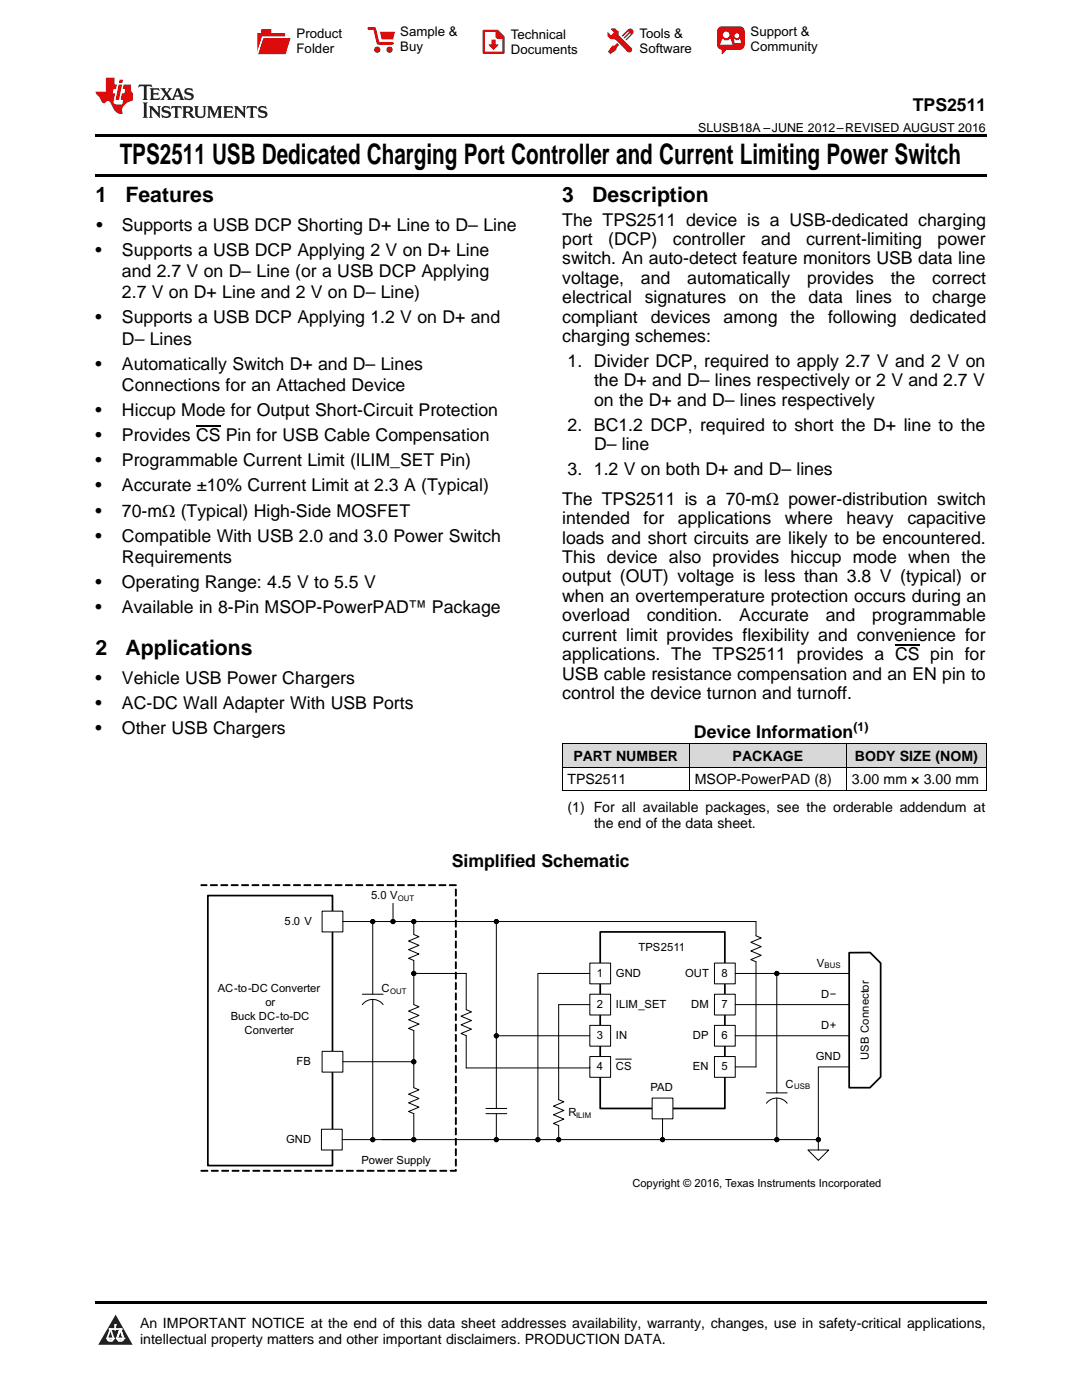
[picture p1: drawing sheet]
<svg xmlns="http://www.w3.org/2000/svg" width="216mm" height="279mm" viewBox="0 0 216 279" stroke-linecap="round" stroke-linejoin="round" font-family="sans-serif">
<g fill="#d8d8d8">
<path d="M112.2 148.5h25.4v4.7h-25.4z"/>
<path d="M137.6 148.5h31.3v4.7h-31.3z"/>
<path d="M168.9 148.5h27.9v4.7h-27.9z"/>
</g>
<path d="M23.1 262.4l3.4 6h-6.9z" fill="#231f20"/>
<path d="M21.4 267.1h1.2l-.3 .5h-.3a.55 .55 0 0 1-.6-.5z" fill-rule="evenodd" fill="#fff"/>
<path d="M21.4 267.1h1.2l-.3 .5h-.3a.55 .55 0 0 1-.6-.5z" fill="none" stroke="#231f20" stroke-width=".34"/>
<path d="M21.4 267.1l1.2 .1-.3 .4h-.5z" fill="none" stroke="#fff" stroke-width=".34"/>
<path d="M23 265.3h.1" fill="none" stroke="#fff" stroke-width=".34"/>
<path d="M23 264.4v.9z" fill="#fff"/>
<path d="M23 264.4v.9z" fill="none" stroke="#fff" stroke-width=".34"/>
<circle cx="23" cy="264.4" r=".17" fill="#fff"/>
<path d="M21.9 265.2h.1" fill="none" stroke="#fff" stroke-width=".34"/>
<path d="M21.9 265.2h2.3z" fill="#fff"/>
<path d="M21.9 265.2h2.3z" fill="none" stroke="#fff" stroke-width=".34"/>
<circle cx="24.2" cy="265.2" r=".17" fill="#fff"/>
<path d="M23.3 267.1h.1" fill="none" stroke="#fff" stroke-width=".34"/>
<path d="M24 265.2l-.7 1.9z" fill="#fff"/>
<path d="M24 265.2l-.7 1.9z" fill="none" stroke="#fff" stroke-width=".34"/>
<path d="M24 265.2l.7 1.9z" fill="#fff"/>
<path d="M24 265.2l.7 1.9z" fill="none" stroke="#fff" stroke-width=".34"/>
<path d="M24.6 267.1h.1" fill="none" stroke="#fff" stroke-width=".34"/>
<circle cx="21.4" cy="267.1" r=".17" fill="#fff"/>
<path d="M22.1 265.2l-.7 1.9z" fill="#fff"/>
<path d="M22.1 265.2l-.7 1.9z" fill="none" stroke="#fff" stroke-width=".34"/>
<path d="M22.1 265.2l.5 1.9z" fill="#fff"/>
<path d="M22.1 265.2l.5 1.9z" fill="none" stroke="#fff" stroke-width=".34"/>
<circle cx="22.6" cy="267.1" r=".17" fill="#fff"/>
<path d="M23.4 267.1h1.3a.65 .65 0 0 1-.7 .5 .65 .65 0 0 1-.6-.5z" fill-rule="evenodd" fill="#fff"/>
<path d="M23.4 267.1h1.3a.65 .65 0 0 1-.7 .5 .65 .65 0 0 1-.6-.5z" fill="none" stroke="#231f20" stroke-width=".34"/>
<path d="M23.4 267.1h1.3l-.4 .5h-.6z" fill="none" stroke="#fff" stroke-width=".34"/>
<path d="M23.3 267.1h.1" fill="none" stroke="#fff" stroke-width=".34"/>
<circle cx="24.7" cy="267.1" r=".17" fill="#fff"/>
<path d="M19 259.7h177.8v.5h-177.8z" fill="#000"/>
<path d="M119.8 186h24.8v35.2h-24.8z" fill="none" stroke="#000" stroke-width=".35"/>
<path d="M117.7 192.2h4.1v4.1h-4.1z" fill-rule="evenodd" fill="#fff"/>
<path d="M117.7 192.2h4.1v4.1h-4.1z" fill="none" stroke="#000" stroke-width=".2"/>
<path d="M117.7 198.4h4.1v4.2h-4.1z" fill-rule="evenodd" fill="#fff"/>
<path d="M117.7 198.4h4.1v4.2h-4.1z" fill="none" stroke="#000" stroke-width=".2"/>
<path d="M117.7 204.6h4.1v4.2h-4.1z" fill-rule="evenodd" fill="#fff"/>
<path d="M117.7 204.6h4.1v4.2h-4.1z" fill="none" stroke="#000" stroke-width=".2"/>
<path d="M117.7 210.9h4.1v4.1h-4.1z" fill-rule="evenodd" fill="#fff"/>
<path d="M117.7 210.9h4.1v4.1h-4.1z" fill="none" stroke="#000" stroke-width=".2"/>
<path d="M142.6 192.2h4.1v4.1h-4.1z" fill-rule="evenodd" fill="#fff"/>
<path d="M142.6 192.2h4.1v4.1h-4.1z" fill="none" stroke="#000" stroke-width=".2"/>
<path d="M142.6 198.4h4.1v4.2h-4.1z" fill-rule="evenodd" fill="#fff"/>
<path d="M142.6 198.4h4.1v4.2h-4.1z" fill="none" stroke="#000" stroke-width=".2"/>
<path d="M142.6 204.6h4.1v4.2h-4.1z" fill-rule="evenodd" fill="#fff"/>
<path d="M142.6 204.6h4.1v4.2h-4.1z" fill="none" stroke="#000" stroke-width=".2"/>
<path d="M142.6 210.9h4.1v4.1h-4.1z" fill-rule="evenodd" fill="#fff"/>
<path d="M142.6 210.9h4.1v4.1h-4.1z" fill="none" stroke="#000" stroke-width=".2"/>
<path d="M130.1 219.1h4.2v4.2h-4.2z" fill-rule="evenodd" fill="#fff"/>
<g fill="none" stroke="#000" stroke-width=".2">
<path d="M117.7 194.3h-10.4v33.1M146.7 194.3h8.3v23.8M99 206.7h18.7M117.7 200.5h-6.2v19l1 .4-2.1 .9 2.1 .8-2.1 .9 2.1 .8-2.1 .9 1.1 .4v2.8M130.1 219.1h4.2v4.2h-4.2zM146.7 212.9h4.2v-21l-1.1-.4 2.1-.9-2.1-.8 2.1-.9-2.1-.8 2.1-.9-1-.4v-2.9h-51.9v37.3M152.9 218.1h4.2M155 219.1v8.3h-56v-5.1M97 222.3h4.1M97 221.2h4.1M132.2 223.3v4.1M152.9 220.2a2.59 2.59 0 0 1 4.2 0"/>
<circle cx="99" cy="183.9" r=".41"/>
<circle cx="99" cy="206.7" r=".41"/>
<circle cx="99" cy="227.4" r=".41"/>
<circle cx="107.3" cy="227.4" r=".41"/>
<circle cx="111.5" cy="227.4" r=".41"/>
<circle cx="132.2" cy="227.4" r=".41"/>
</g>
<g fill="#000">
<circle cx="99" cy="183.9" r=".41"/>
<circle cx="99" cy="206.7" r=".41"/>
<circle cx="99" cy="227.4" r=".41"/>
<circle cx="107.3" cy="227.4" r=".41"/>
<circle cx="111.5" cy="227.4" r=".41"/>
<circle cx="132.2" cy="227.4" r=".41"/>
</g>
<path d="M169.4 190.1h4.2l2.1 2.1v22.7l-2.1 2.2h-4.2z" fill-rule="evenodd" fill="#fff"/>
<path d="M41.5 178.7h24.8v53.9h-24.8zM169.4 190.1h4.2l2.1 2.1v22.7l-2.1 2.2h-4.2z" fill="none" stroke="#000" stroke-width=".35"/>
<g fill="#000">
<circle cx="74.4" cy="183.9" r=".41"/>
<circle cx="82.6" cy="183.9" r=".42"/>
<circle cx="82.6" cy="194.3" r=".42"/>
<circle cx="155" cy="194.3" r=".41"/>
<circle cx="82.6" cy="211.9" r=".42"/>
<circle cx="74.4" cy="227.4" r=".41"/>
<circle cx="82.6" cy="227.4" r=".42"/>
<circle cx="155" cy="227.4" r=".41"/>
<circle cx="163.3" cy="227.4" r=".41"/>
</g>
<g fill="none" stroke="#000" stroke-width=".2">
<path d="M72.3 198.4h4.1M74.4 183.9v14.5M74.4 199.5v27.9M82.6 183.9v2.6l1 .4-2.1 .9 2.1 .9-2.1 .8 2.1 .9-2.1 .9 1.1 .4v8.8l1 .4-2.1 .9 2.1 .9-2.1 .8 2.1 .9-2.1 .8 1.1 .5v11.4l1 .4-2.1 .9 2.1 .8-2.1 .9 2.1 .9-2.1 .8 1.1 .5v5.1M155 194.3h14.4M72.3 200.5a2.59 2.59 0 0 1 4.1 0M146.7 200.5h22.7M146.7 206.7h22.7M169.4 212.9h-6.1v14.5M155 227.4h8.3M161.2 229.5h4.2l-2.1 2.1zM163.3 227.4v2.1"/>
<circle cx="74.4" cy="183.9" r=".41"/>
<circle cx="82.6" cy="183.9" r=".42"/>
<circle cx="82.6" cy="194.3" r=".42"/>
<circle cx="155" cy="194.3" r=".41"/>
<circle cx="82.6" cy="211.9" r=".42"/>
<circle cx="74.4" cy="227.4" r=".41"/>
<circle cx="82.6" cy="227.4" r=".42"/>
<circle cx="155" cy="227.4" r=".41"/>
<circle cx="163.3" cy="227.4" r=".41"/>
</g>
<path d="M64.1 225.4h4.2v4.1h-4.2z" fill-rule="evenodd" fill="#fff"/>
<path d="M64.1 225.4h4.2v4.1h-4.2z" fill="none" stroke="#000" stroke-width=".2"/>
<path d="M64.3 209.8h4.1v4.2h-4.1z" fill-rule="evenodd" fill="#fff"/>
<path d="M64.3 209.8h4.1v4.2h-4.1z" fill="none" stroke="#000" stroke-width=".2"/>
<path d="M64.3 181.8h4.1v4.2h-4.1z" fill-rule="evenodd" fill="#fff"/>
<g fill="none" stroke="#000" stroke-width=".2">
<path d="M112.2 157.8h84.6M112.2 153.1h84.6M112.2 148.5h84.6M112.2 148.5v9.3M137.5 148.5v9.3M168.9 148.5v9.3M196.8 148.5v9.3M40.1 176.6l1.2 .1h-1.1zM42 176.6l1.4 .1h-1.3zM44.1 176.6l1.3 .1h-1.3zM46.2 176.6l1.3 .1h-1.3zM48.2 176.6l1.4 .1h-1.3z"/>
<path d="M50.3 176.6l1.4 .1h-1.3zM52.4 176.6l1.3 .1h-1.3zM54.5 176.6l1.3 .1h-1.3zM56.5 176.6l1.4 .1h-1.3zM58.6 176.6l1.4 .1h-1.3zM60.7 176.6l1.3 .1h-1.3zM62.7 176.6l1.4 .1h-1.3zM64.8 176.6l1.4 .1h-1.3zM66.9 176.6l1.3 .1h-1.3zM69 176.6l1.3 .1h-1.3zM71 176.6l1.4 .1h-1.3zM73.1 176.6l1.4 .1h-1.3z"/>
<path d="M75.2 176.6l1.3 .1h-1.3zM77.3 176.6l1.3 .1h-1.3zM79.3 176.6l1.4 .1h-1.3zM81.4 176.6l1.4 .1h-1.3zM83.5 176.6l1.3 .1h-1.3zM85.5 176.6l1.4 .1h-1.3zM87.6 176.6l1.4 .1h-1.3zM89.7 176.6l1.3 .1h-1.3zM90.9 179.5l.1 .1v1.3zM90.9 177.5h.1v1.3zM64.3 181.8h4.1v4.2h-4.1zM68.4 183.9h30.6"/>
<path d="M78.4 180.3v3.6M82.6 194.3h10.4v7.2l1.1 .4-2.1 .9 2.1 .9-2.1 .8 2.1 .9-2.1 .9 1 .4v6.4h24.7v-.2M90.9 198.2h.1v1.3zM90.9 196.1l.1 .1v1.3zM90.9 194l.1 .1v1.3zM90.9 192h.1v1.3zM90.9 189.9l.1 .1v1.3zM90.9 187.8l.1 .1v1.3zM90.9 185.8h.1v1.3zM90.9 183.7h.1v1.3zM90.9 181.6l.1 .1v1.3zM68.4 211.9h14.2"/>
<path d="M90.9 218.9l.1 .1v1.3zM90.9 216.8l.1 .1v1.3zM90.9 214.8h.1v1.3zM90.9 212.7l.1 .1v1.2zM90.9 210.6l.1 .1v1.3zM90.9 208.6h.1v1.3zM90.9 206.5h.1v1.3zM90.9 204.4l.1 .1v1.3zM90.9 202.3l.1 .1v1.3zM90.9 200.3h.1v1.3zM122.9 211.4h3.1M40.1 233.6l1.4 .1h-1.3z"/>
<path d="M42.2 233.6l1.3 .1h-1.3zM44.3 233.6l1.3 .1h-1.3zM46.3 233.6l1.4 .1h-1.3zM48.4 233.6l1.4 .1h-1.3zM50.5 233.6l1.3 .1h-1.3zM52.6 233.6l1.3 .1h-1.3zM54.6 233.6l1.4 .1h-1.3zM56.7 233.6l1.4 .1h-1.3zM58.8 233.6l1.3 .1h-1.3zM60.8 233.6l1.4 .1h-1.3zM62.9 233.6l1.4 .1h-1.3zM65 233.6l1.3 .1h-1.3z"/>
<path d="M67.1 233.6l1.3 .1h-1.3zM68.3 227.4h5.7M69.1 233.6l1.4 .1h-1.3zM71.2 233.6l1.4 .1h-1.3zM73.3 233.6l1.3 .1h-1.3zM74.4 227.4h24.6M75.4 233.6l1.3 .1h-1.3zM77.4 233.6l1.4 .1h-1.3zM79.5 233.6l1.4 .1h-1.3zM81.6 233.6l1.3 .1h-1.3zM83.6 233.6l1.4 .1h-1.3zM85.7 233.6l1.4 .1h-1.3z"/>
<path d="M87.8 233.6l1.3 .1h-1.3zM89.9 233.6h1.1l-.1 .1v-.3l.1 .1v.2h-1.1zM90.9 231.3l.1 .1v1.3zM90.9 229.3h.1v1.3zM90.9 227.2l.1 .1v1.3zM90.9 225.1l.1 .1v1.3zM90.9 223.1h.1v1.3zM90.9 221h.1v1.3z"/>
<circle cx="78.4" cy="183.9" r=".42"/>
</g>
<g fill="#000">
<path d="M40.1 233.6l1.4 .1h-1.3zM42.2 233.6l1.3 .1h-1.3zM44.3 233.6l1.3 .1h-1.3zM46.3 233.6l1.4 .1h-1.3zM48.4 233.6l1.4 .1h-1.3zM50.5 233.6l1.3 .1h-1.3zM52.6 233.6l1.3 .1h-1.3zM54.6 233.6l1.4 .1h-1.3zM56.7 233.6l1.4 .1h-1.3zM58.8 233.6l1.3 .1h-1.3zM60.8 233.6l1.4 .1h-1.3zM62.9 233.6l1.4 .1h-1.3zM65 233.6l1.3 .1h-1.3zM67.1 233.6l1.3 .1h-1.3zM69.1 233.6l1.4 .1h-1.3zM71.2 233.6l1.4 .1h-1.3zM73.3 233.6l1.3 .1h-1.3zM75.4 233.6l1.3 .1h-1.3zM77.4 233.6l1.4 .1h-1.3zM79.5 233.6l1.4 .1h-1.3zM81.6 233.6l1.3 .1h-1.3zM83.6 233.6l1.4 .1h-1.3zM85.7 233.6l1.4 .1h-1.3zM87.8 233.6l1.3 .1h-1.3zM89.9 233.6h1.1l-.1 .1v-.3l.1 .1v.2h-1.1zM90.9 231.3l.1 .1v1.3zM90.9 229.3h.1v1.3zM90.9 227.2l.1 .1v1.3zM90.9 225.1l.1 .1v1.3zM90.9 223.1h.1v1.3zM90.9 221h.1v1.3zM90.9 218.9l.1 .1v1.3zM90.9 216.8l.1 .1v1.3zM90.9 214.8h.1v1.3zM90.9 212.7l.1 .1v1.2zM90.9 210.6l.1 .1v1.3zM90.9 208.6h.1v1.3zM90.9 206.5h.1v1.3zM90.9 204.4l.1 .1v1.3zM90.9 202.3l.1 .1v1.3zM90.9 200.3h.1v1.3zM90.9 198.2h.1v1.3zM90.9 196.1l.1 .1v1.3zM90.9 194l.1 .1v1.3zM90.9 192h.1v1.3zM90.9 189.9l.1 .1v1.3zM90.9 187.8l.1 .1v1.3zM90.9 185.8h.1v1.3zM90.9 183.7h.1v1.3zM90.9 181.6l.1 .1v1.3zM90.9 179.5l.1 .1v1.3zM90.9 177.5h.1v1.3zM89.7 176.6l1.3 .1h-1.3zM87.6 176.6l1.4 .1h-1.3zM85.5 176.6l1.4 .1h-1.3zM83.5 176.6l1.3 .1h-1.3zM81.4 176.6l1.4 .1h-1.3zM79.3 176.6l1.4 .1h-1.3zM77.3 176.6l1.3 .1h-1.3zM75.2 176.6l1.3 .1h-1.3zM73.1 176.6l1.4 .1h-1.3zM71 176.6l1.4 .1h-1.3zM69 176.6l1.3 .1h-1.3zM66.9 176.6l1.3 .1h-1.3zM64.8 176.6l1.4 .1h-1.3zM62.7 176.6l1.4 .1h-1.3zM60.7 176.6l1.3 .1h-1.3zM58.6 176.6l1.4 .1h-1.3zM56.5 176.6l1.4 .1h-1.3zM54.5 176.6l1.3 .1h-1.3zM52.4 176.6l1.3 .1h-1.3zM50.3 176.6l1.4 .1h-1.3zM48.2 176.6l1.4 .1h-1.3zM46.2 176.6l1.3 .1h-1.3zM44.1 176.6l1.3 .1h-1.3zM42 176.6l1.4 .1h-1.3zM40.1 176.6l1.2 .1h-1.1z" fill-rule="evenodd"/>
<circle cx="78.4" cy="183.9" r=".42"/>
</g>
<path d="M19 34.8h177.8v.5h-177.8zM19 26.8h177.8v.6h-177.8zM112.2 157.8h.1zM168.8 157.8h.1zM196.7 157.8h.1z" fill="#000"/>
<path d="M27.7 16.9l-.1 .6 .6-.3h.5v.2v2.2l-.2 .4h1l-.2-.4v-2.2v-.2h.5l.6 .3-.2-.6zM29.9 17.6l.2 .4v1.6l-.2 .4h1.9l.1-.6a1.09 1.09 0 0 1-1.3 .1v-.6h.6l.4 .2v-.7l-.2 .2h-.8v-.6l.2-.1a1.01 1.01 0 0 1 1 .3l-.1-.6zM32 17.6l.9 1.2-1 1.2h.9l-.2-.3 .5-.7 .5 .7-.3 .3h1.7l-.2-.3 .1-.4h1l.1 .4-.2 .3h1l-.3-.4-.7-2h-.5l-1 2.2-.8-1.1 .9-1.1h-.9l.2 .2-.4 .7-.4-.7 .2-.2zM35.4 18l.4 1h-.8zM37 17.7a.66 .66 0 0 0-.2 .8 .66 .66 0 0 0 .6 .4l.7 .2 .1 .2a.8 .8 0 0 1-.7 .4 .8 .8 0 0 1-.7-.5l.1 .8 .2-.2a.94 .94 0 0 0 1.1 .1 .94 .94 0 0 0 .4-.9 1.48 1.48 0 0 0-1.3-.6v-.4a1.1 1.1 0 0 1 1.2 .2l-.2-.6-.2 .1-.5-.1zM28.5 20.4l.2 .4v2.3l-.2 .4h1l-.2-.4v-2.3l.2-.4zM29.7 21.2l.2 .4v1.5l-.2 .4h.8l-.3-.4 .1-1.3 1.6 1.8v-2l.2-.4h-.7l.2 .2v1.1l-1.2-1.3zM32.5 21.3a.66 .66 0 0 0-.2 .8 .66 .66 0 0 0 .6 .4l.6 .2 .2 .2a.8 .8 0 0 1-.8 .4 .8 .8 0 0 1-.7-.5l.2 .7 .2-.1a.94 .94 0 0 0 1 .1 .94 .94 0 0 0 .5-1 1.47 1.47 0 0 0-1.3-.6l-.1-.3a1.1 1.1 0 0 1 1.3 .2l-.2-.6-.2 .1-.5-.2zM34.3 21.2l-.2 .6a.64 .64 0 0 1 .8-.3v1.6l-.2 .4h1l-.3-.4 .1-1.6a.66 .66 0 0 1 .8 .3l-.2-.6zM36.3 21.2l.3 .4v1.5l-.3 .4h1l-.2-.2v-.7h.5l.1 .1a.8 .8 0 0 0 1.2 .7l-1-1a.62 .62 0 0 0 .6-.5 .62 .62 0 0 0-.6-.7zM37.1 21.5h.1a.48 .48 0 0 1 .6 0 .48 .48 0 0 1 .1 .6l-.2 .1-.6 .1zM38.7 21.2l.2 .2a2.29 2.29 0 0 0 .4 2 1.05 1.05 0 0 0 1.7-.7v-1.3l.2-.2h-.8l.2 .4v1.1a.61 .61 0 0 1-.6 .6 .61 .61 0 0 1-.6-.6v-1.1l.3-.4zM41.3 21.2l.3 .4v1.5l-.3 .4h.8l-.2-.4v-1.4l.8 1.9 .9-1.9v1.4l-.2 .4h.9l-.2-.4v-1.5l.2-.4h-.8l-.7 1.5-.6-1.5zM44.5 21.2l.2 .4v1.5l-.2 .4h1.9l.2-.6a1.1 1.1 0 0 1-1.4 .2v-.7h.6l.4 .2v-.6l-.2 .1-.8 .1v-.6l.2-.1a1.02 1.02 0 0 1 1.1 .2l-.2-.5zM46.7 21.2l.2 .4v1.5l-.2 .4h.8l-.3-.4 .1-1.3 1.6 1.8v-2l.2-.4h-.7l.2 .2v1.1l-1.2-1.3zM49.3 21.2l-.1 .6a.64 .64 0 0 1 .8-.3v1.6l-.3 .4h1l-.2-.4v-1.6a.66 .66 0 0 1 .8 .3l-.1-.6zM51.7 21.3a.66 .66 0 0 0-.2 .7 .66 .66 0 0 0 .7 .5l.6 .2 .1 .2a.8 .8 0 0 1-.7 .4 .8 .8 0 0 1-.7-.5l.1 .7 .2-.1a.94 .94 0 0 0 1.1 .1 .94 .94 0 0 0 .4-1 1.48 1.48 0 0 0-1.2-.6l-.1-.3a1.1 1.1 0 0 1 1.2 .2l-.2-.6-.1 .1-.6-.2z" fill="#231f20"/>
<path d="M21.1 15.5v2.8h-2v.4l.9 .9a.96 .96 0 0 0 1 1 .59 .59 0 0 1 .5-.4 .59 .59 0 0 1 .5 .3l.4 .8a1.61 1.61 0 0 0 2.1 1.3 1.63 1.63 0 0 1 1.1-2.2l.9-.3v-1.5a1.6 1.6 0 0 1-.4-1.7h-1.4l-.2 .9h.5l-.2 .8h-.5l-.2 1v.3h.5l-.2 .9h-.7a.74 .74 0 0 1-1-.6l.3-1.6h-.5l.2-.8h.5l.1-.9h-.4v-1.4zM23.7 16.9l-.7 3h.8l.6-3zM23.8 15.9l-.1 .7h.7l.2-.7z" fill="#ee1d23"/>
<g fill="#d60000">
<path d="M52.1 5.8h2v.8h2.8v4.2h-5.5v-4.2h.7z" fill-rule="evenodd"/>
<path d="M52.4 7.5h5.6l-1 3.3h-5.6z" fill-rule="evenodd"/>
</g>
<path d="M52.4 7.4h5.7l-.1 .1h-5.5l-1.1 3.3z" fill-rule="evenodd" fill="#fff"/>
<path d="M52.4 7.4h5.7l-.1 .1h-5.5l-1.1 3.3z" fill="none" stroke="#fff" stroke-width=".2"/>
<path d="M73.6 5.7h1.1l.7 2.9h2.9" fill="none" stroke="#d60000" stroke-width=".55"/>
<g fill="#d60000">
<path d="M75.8 6.3h3l-.4 1.6h-2.2z" fill-rule="evenodd"/>
<circle cx="75.3" cy="9.9" r=".62"/>
<circle cx="77.7" cy="9.9" r=".62"/>
</g>
<path d="M96.5 6.2h2.7l1.3 1.2v3.1h-4z" fill="none" stroke="#d60000" stroke-width=".44"/>
<g fill="#d60000">
<path d="M98.1 7.9h.8v1h.5l-.9 1.1-1-1v-.1h.6z" fill-rule="evenodd"/>
<path d="M98.9 6.2h.3l1.3 1.2v.4h-1.3l-.3-.4z" fill-rule="evenodd"/>
<path d="M121.9 5.7h.8l.7 .6 .1 .7 2.5 2.5-.8 .8-2.3-2.3-1.1-.2-.6-.6v-.8l.7 .6 .5-.4v-.2l-.5-.5z" fill-rule="evenodd"/>
<path d="M122.2 9.1h.4l.5-.5 .4 .4-.5 .5v.4l-1.2 .9-.5-.5z" fill-rule="evenodd"/>
<path d="M125.3 5.9a.67 .67 0 0 1 .9 0 .67 .67 0 0 1 0 .9z" fill-rule="evenodd"/>
<path d="M125.3 5.9l.9 .9-1.2 1.2h-.2v-.2l1-.9v-.2h-.2l-.9 1h-.2v-.2l.9-1 .1-.2h-.3l-.9 1h-.2v-.2z" fill-rule="evenodd"/>
<circle cx="125.6" cy="9.9" r=".54"/>
</g>
<path d="M123.3 6.3v.7" fill="none" stroke="#d60000" stroke-width=".2"/>
<g fill="#d60000">
<path d="M143.4 5.5l.6-.2h3.6a.95 .95 0 0 1 1 .9v2.8a.95 .95 0 0 1-1 .9h-3.6a.95 .95 0 0 1-.9-.9v-2.8z" fill-rule="evenodd"/>
<path d="M144 9.9h.9l-.7 .9h-.2z" fill-rule="evenodd"/>
</g>
<g fill="#fff">
<path d="M146.6 8.6h1.3z"/>
<path d="M144.1 7.8h.3l.1 .2h.8l.2-.2h.3l.4 1.1h-2.5z" fill-rule="evenodd"/>
<path d="M146.4 7.8h.3l.1 .2h.5l.2-.2h.2l.2 .8h-1.3z" fill-rule="evenodd"/>
<circle cx="144.9" cy="6.9" r=".65"/>
<circle cx="147" cy="7.1" r=".48"/>
</g>
<path d="M39.1 84.9h4.9M178.6 128.6h4.9" fill="none" stroke="#000" stroke-width=".25"/>
<text font-size="5.6" x="23.9" y="32.8">TPS2511 USB Dedicated Charging Port Controller and Current Limiting Power Switch</text>
<g font-size="4.2">
<text x="19" y="40.4">1</text>
<text x="25" y="40.4">Features</text>
<text x="112.2" y="40.4">3</text>
<text x="118.2" y="40.4">Description</text>
<text x="19" y="130.8">2</text>
<text x="25" y="130.8">Applications</text>
</g>
<g font-size="3.5">
<text x="182.1" y="22.2">TPS2511</text>
<text x="19.2" y="46.1">•</text>
<text x="24.3" y="46.1">Supports a USB DCP Shorting D+ Line to D– Line</text>
<text x="112.2" y="45">The TPS2511 device is a USB-dedicated charging</text>
<text x="19" y="51.1">•</text>
<text x="24.3" y="51.1">Supports a USB DCP Applying 2 V on D+ Line</text>
<text x="112.2" y="48.9">port</text>
<text x="112.2" y="52.8">switch. An auto-detect feature monitors USB data line</text>
<text x="121.4" y="48.9">(DCP)</text>
<text x="134.3" y="48.9">controller</text>
<text x="151.9" y="48.9">and</text>
<text x="160.9" y="48.9">current-limiting</text>
<text x="187.1" y="48.9">power</text>
<text x="24.3" y="55.3">and 2.7 V on D– Line (or a USB DCP Applying</text>
<text x="24.3" y="59.5">2.7 V on D+ Line and 2 V on D– Line)</text>
<text x="112.2" y="56.7">voltage,</text>
<text x="127.9" y="56.7">and</text>
<text x="137.1" y="56.7">automatically</text>
<text x="161" y="56.7">provides</text>
<text x="177.7" y="56.7">the</text>
<text x="186" y="56.7">correct</text>
<text x="19" y="64.6">•</text>
<text x="24.3" y="64.6">Supports a USB DCP Applying 1.2 V on D+ and</text>
<text x="112.2" y="60.5">electrical</text>
<text x="112.2" y="64.4">compliant</text>
<text x="128.6" y="60.5">signatures</text>
<text x="129.9" y="64.4">devices</text>
<text x="144.4" y="64.4">among</text>
<text x="147.4" y="60.5">on</text>
<text x="153.9" y="60.5">the</text>
<text x="157.7" y="64.4">the</text>
<text x="161.3" y="60.5">data</text>
<text x="165.2" y="64.4">following</text>
<text x="170.8" y="60.5">lines</text>
<text x="180.5" y="60.5">to</text>
<text x="181.5" y="64.4">dedicated</text>
<text x="186" y="60.5">charge</text>
<text x="24.3" y="68.8">D– Lines</text>
<text x="112.2" y="68.3">charging schemes:</text>
<text x="19" y="73.8">•</text>
<text x="24.3" y="73.8">Automatically Switch D+ and D– Lines</text>
<text x="113.2" y="73.2">1. Divider DCP, required to apply 2.7 V and 2 V on</text>
<text x="118.5" y="77.1">the D+ and D– lines respectively or 2 V and 2.7 V</text>
<text x="19" y="83">•</text>
<text x="24.3" y="78">Connections for an Attached Device</text>
<text x="24.3" y="83">Hiccup Mode for Output Short-Circuit Protection</text>
<text x="118.5" y="81">on the D+ and D– lines respectively</text>
<text x="19" y="88.1">•</text>
<text x="24.3" y="88.1">Provides CS Pin for USB Cable Compensation</text>
<text x="113.2" y="85.9">2. BC1.2 DCP, required to short the D+ line to the</text>
<text x="118.5" y="89.8">D– line</text>
<text x="19" y="93.1">•</text>
<text x="24.3" y="93.1">Programmable Current Limit (ILIM_SET Pin)</text>
<text x="113.2" y="94.8">3. 1.2 V on both D+ and D– lines</text>
<text x="19" y="98.1">•</text>
<text x="24.3" y="98.1">Accurate ±10% Current Limit at 2.3 A (Typical)</text>
<text x="112.2" y="100.7">The TPS2511 is a 70-mΩ power-distribution switch</text>
<text x="19" y="103.1">•</text>
<text x="24.3" y="103.1">70-mΩ (Typical) High-Side MOSFET</text>
<text x="112.2" y="104.6">intended</text>
<text x="128.4" y="104.6">for</text>
<text x="135.3" y="104.6">applications</text>
<text x="156.6" y="104.6">where</text>
<text x="168.9" y="104.6">heavy</text>
<text x="181" y="104.6">capacitive</text>
<text x="19" y="108.1">•</text>
<text x="24.3" y="108.1">Compatible With USB 2.0 and 3.0 Power Switch</text>
<text x="24.3" y="112.3">Requirements</text>
<text x="112.2" y="108.5">loads and short circuits are likely to be encountered.</text>
<text x="112.2" y="112.4">This device also provides hiccup mode when the</text>
<text x="19" y="117.3">•</text>
<text x="24.3" y="117.3">Operating Range: 4.5 V to 5.5 V</text>
<text x="112.2" y="116.2">output (OUT) voltage is less than 3.8 V (typical) or</text>
<text x="19" y="122.3">•</text>
<text x="24.3" y="122.3">Available in 8-Pin MSOP-PowerPAD™ Package</text>
<text x="112.2" y="120.1">when an overtemperature protection occurs during an</text>
<text x="112.2" y="124">overload</text>
<text x="129.1" y="124">condition.</text>
<text x="147.5" y="124">Accurate</text>
<text x="164.8" y="124">and</text>
<text x="174" y="124">programmable</text>
<text x="112.2" y="127.9">current limit provides flexibility and convenience for</text>
<text x="112.2" y="131.8">applications. The TPS2511 provides a CS pin for</text>
<text x="19" y="136.5">•</text>
<text x="24.3" y="136.5">Vehicle USB Power Chargers</text>
<text x="112.2" y="135.6">USB cable resistance compensation and an EN pin to</text>
<text x="19" y="141.5">•</text>
<text x="24.3" y="141.5">AC-DC Wall Adapter With USB Ports</text>
<text x="112.2" y="139.5">control the device turnon and turnoff.</text>
<text x="19" y="146.5">•</text>
<text x="24.3" y="146.5">Other USB Chargers</text>
<text x="138.5" y="147.2">Device Information</text>
<text x="90.1" y="173">Simplified Schematic</text>
</g>
<g font-size="2.8">
<text x="114.4" y="151.9">PART NUMBER</text>
<text x="146.2" y="151.9">PACKAGE</text>
<text x="170.6" y="151.9">BODY SIZE (NOM)</text>
<text x="113.2" y="156.6">TPS2511</text>
<text x="138.6" y="156.6">MSOP-PowerPAD (8)</text>
<text x="170" y="156.6">3.00 mm × 3.00 mm</text>
<text x="113.2" y="162.1">(1) For all available packages, see the orderable addendum at</text>
<text x="118.5" y="165.2">the end of the data sheet.</text>
<text x="27.9" y="265">An IMPORTANT NOTICE at the end of this data sheet addresses availability, warranty, changes, use in safety-critical applications,</text>
<text x="27.9" y="268.2">intellectual property matters and other important disclaimers. PRODUCTION DATA.</text>
</g>
<g font-size="2.6">
<text x="59.2" y="7.6">Product</text>
<text x="59.2" y="10.6">Folder</text>
<text x="79.9" y="7.3">Sample &amp;</text>
<text x="79.9" y="10.2">Buy</text>
<text x="101.9" y="7.8">Technical</text>
<text x="101.9" y="10.8">Documents</text>
<text x="127.6" y="7.6">Tools &amp;</text>
<text x="127.6" y="10.6">Software</text>
<text x="149.8" y="7.2">Support &amp;</text>
<text x="149.8" y="10.2">Community</text>
</g>
<g font-size="2.5">
<text x="139.3" y="26.3">SLUSB18A –JUNE 2012–REVISED AUGUST 2016</text>
<text x="170.3" y="145.8">(1)</text>
</g>
<g font-size="2.2">
<text x="74" y="179.4">5.0 V</text>
<text x="56.8" y="184.6">5.0 V</text>
<text x="127.4" y="189.8">TPS2511</text>
<text x="119.1" y="195">1</text>
<text x="122.9" y="195">GND</text>
<text x="136.7" y="195">OUT</text>
<text x="144" y="195">8</text>
<text x="163" y="192.9">V</text>
<text x="43.5" y="198.1">AC-to-DC Converter</text>
<text x="46" y="203.6">Buck DC-to-DC</text>
<text x="53" y="200.8">or</text>
<text x="76.1" y="198.1">C</text>
<text x="119.1" y="201.2">2</text>
<text x="122.9" y="201.2">ILIM_SET</text>
<text x="137.9" y="201.2">DM</text>
<text x="144" y="201.2">7</text>
<text x="163.8" y="199.1">D−</text>
<text x="48.8" y="206.4">Converter</text>
<text x="119.1" y="207.4">3</text>
<text x="122.9" y="207.4">IN</text>
<text x="138.3" y="207.4">DP</text>
<text x="144" y="207.4">6</text>
<text x="163.8" y="205.3">D+</text>
<text x="59.2" y="212.6">FB</text>
<text x="119.1" y="213.6">4</text>
<text x="122.9" y="213.6">CS</text>
<text x="138.3" y="213.6">EN</text>
<text x="144" y="213.6">5</text>
<text x="162.8" y="211.5">GND</text>
<text x="173.3" y="211.5" transform="rotate(-90 173.3 211.5)">USB Connector</text>
<text x="129.8" y="217.8">PAD</text>
<text x="156.8" y="217.1">C</text>
<text x="113.4" y="222.8">R</text>
<text x="57.1" y="228.1">GND</text>
<text x="72.1" y="232.3">Power Supply</text>
<text x="126.2" y="236.8">Copyright © 2016, Texas Instruments Incorporated</text>
</g>
<g font-size="1.6">
<text x="79.4" y="179.8">OUT</text>
<text x="164.5" y="193.2">BUS</text>
<text x="77.8" y="198.4">OUT</text>
<text x="158.5" y="217.4">USB</text>
<text x="115" y="223.1">ILIM</text>
</g>
</svg>
